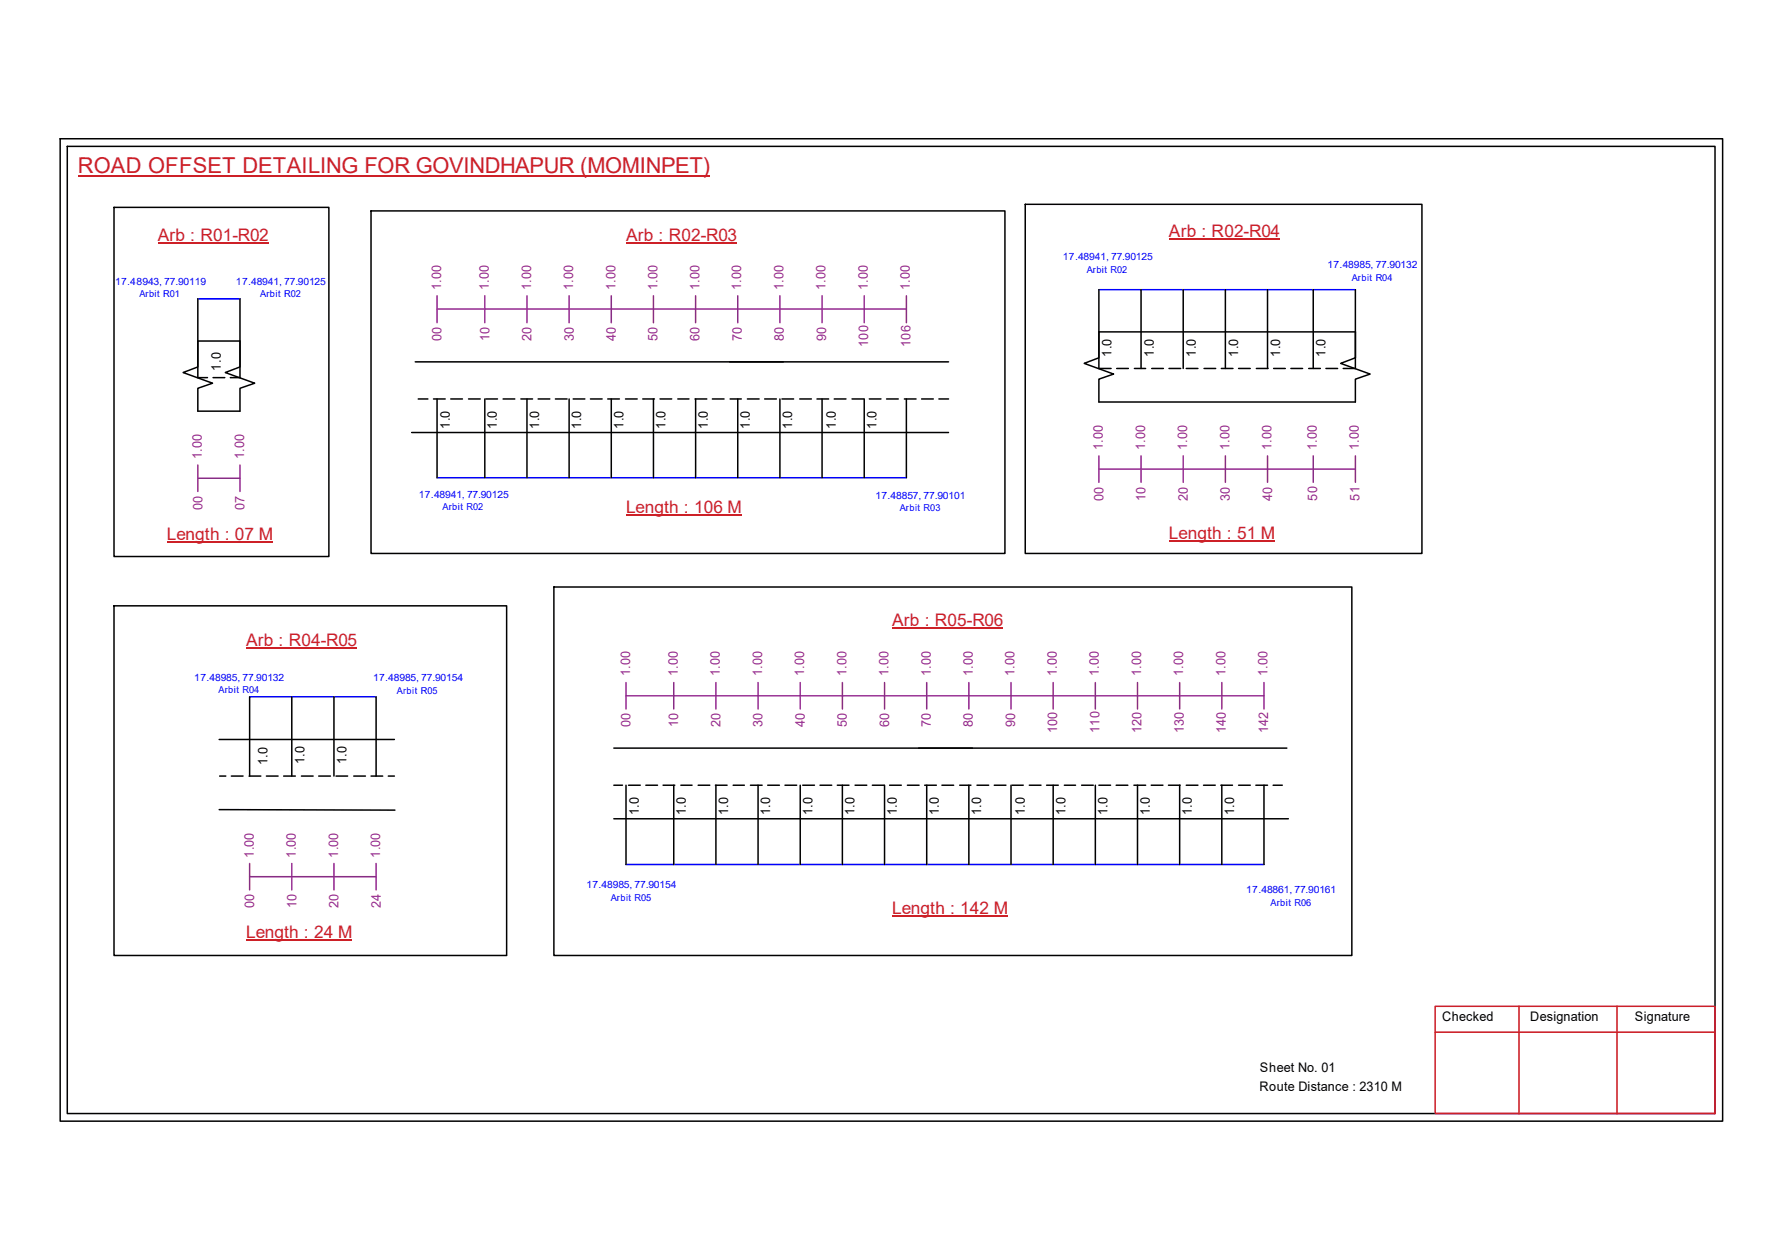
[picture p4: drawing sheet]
<svg xmlns="http://www.w3.org/2000/svg" width="297mm" height="210mm" viewBox="0 0 297 210" stroke-linecap="round" stroke-linejoin="round" font-family="sans-serif">
<g fill="none" stroke="#000" stroke-width=".25">
<path d="M10 23.1h277.1v163.7h-277.1zM11.2 24.4h274.7v161.1h-274.7zM19 34.5h35.8v58.2h-35.8zM61.8 35.1h105.7v57.1h-105.7zM170.9 34h66.1v58.2h-66.1zM33 56.8h7v4.3l-2.5 1 5 1.7-2.5 .9v3.8h-7v-3.8l2.4-.9-4.9-1.7 2.5-1zM33 49.8v13.1h1.6M40 49.8v13.1h-1.6M183.2 55.3h42.7v4.3l-2.4 .9 4.9 1.8-2.5 .9v3.8h-42.7v-3.8l2.4-.9-4.9-1.8 2.5-.9zM183.2 48.3v13.1h2M190.2 48.3v13.1M197.2 48.3v13.1"/>
<path d="M204.3 48.3v13.1M211.3 48.3v13.1M218.9 48.3v13.1M225.9 48.3v13.1h-2M35.5 62.9h2M68.6 72.1h89.5M69.2 60.3h88.9M69.7 66.5h1.6M72.3 66.5h1.9M72.9 66.5v13.1M75.1 66.5h2M78.1 66.5h1.9"/>
<path d="M80.8 66.5v13.1M81 66.5h1.9M83.9 66.5h1.9M86.8 66.5h2M87.8 66.5v13.1M89.7 66.5h1.9M92.6 66.5h1.9M94.9 66.5v13.1M95.5 66.5h2M98.4 66.5h2M101.3 66.5h1.9M101.9 66.5v13.1"/>
<path d="M104.3 66.5h1.9M107.1 66.5h2M108.9 66.5v13.1M110 66.5h2M113 66.5h1.8M115.9 66.5h1.9M115.9 66.5v13.1M118.7 66.5h2M121.7 66.5h1.9M123 66.5v13.1M124.6 66.5h1.9M127.5 66.5h1.9"/>
<path d="M130 66.5v13.1M130.3 66.5h2M133.3 66.5h2M136.2 66.5h1.9M137 66.5v13.1M139.1 66.5h1.9M142 66.5h2M144.1 66.5v13.1M144.9 66.5h2M147.8 66.5h1.9M150.7 66.5h2M151.1 66.5v13.1"/>
<path d="M153.6 66.5h2M156.5 66.5h1.6M186.1 61.4h2M189.1 61.4h1.9M192 61.4h1.9M194.9 61.4h1.9M197.7 61.4h2M200.7 61.4h1.9M203.6 61.4h1.9M206.5 61.4h1.9M209.4 61.4h2M212.3 61.4h1.9"/>
<path d="M215.2 61.4h1.9M218.1 61.4h2M221 61.4h2M92.3 97.8h133v61.4h-133zM19 100.9h65.5v58.3h-65.5zM41.6 116.1v13.2M48.6 116.1v13.2M55.7 116.1v13.2M62.7 116.1v13.2M36.5 123.2h29.2M36.5 134.9l29.3 .1M36.6 129.3h1"/>
<path d="M38.6 129.3h1.9M41.5 129.3h2M44.4 129.3h2M47.3 129.3h1.9M50.2 129.3h2M53.1 129.3h2M56 129.3h2M59 129.3h1.9M61.8 129.3h2M64.7 129.3h1M102.3 124.6h112.2M102.3 136.4h112.5"/>
<path d="M102.3 130.8h1.5M104.3 130.8v13.2M104.8 130.8h1.9M107.7 130.8h1.9M110.5 130.8h2M112.3 130.8v13.2M113.5 130.8h1.9M116.4 130.8h1.9M119.2 130.8h2M119.3 130.8v13.2M122.2 130.8h1.9M125.1 130.8h1.9"/>
<path d="M126.4 130.8v13.2M128 130.8h1.9M130.8 130.8h2M133.4 130.8v13.2M133.8 130.8h2M136.7 130.8h1.9M139.6 130.8h1.9M140.4 130.8v13.2M142.5 130.8h2M145.4 130.8h2M147.4 130.8v13.2M148.3 130.8h1.9"/>
<path d="M151.3 130.8h1.9M154.1 130.8h2M154.5 130.8v13.2M157 130.8h2M160 130.8h1.8M161.5 130.8v13.2M162.9 130.8h1.9M165.7 130.8h2M168.5 130.8v13.2M168.7 130.8h1.9M171.6 130.8h1.9M174.5 130.8h1.9"/>
<path d="M175.6 130.8v13.2M177.4 130.8h1.9M180.3 130.8h1.9M182.6 130.8v13.2M183.2 130.8h1.9M186.1 130.8h1.9M189 130.8h2M189.6 130.8v13.2M191.9 130.8h1.9M194.8 130.8h1.9M196.6 130.8v13.2M197.7 130.8h2"/>
<path d="M200.6 130.8h2M203.5 130.8h1.9M203.7 130.8v13.2M206.5 130.8h1.9M209.3 130.8h2M210.7 130.8v13.2M212.2 130.8h1.5"/>
</g>
<path d="M239.2 167.6h46.7v17.9h-46.7zM239.2 172h46.7M253.2 167.6v17.9M269.5 167.6v17.9" fill="none" stroke="#cc1f26" stroke-width=".25"/>
<path d="M13 29.3h105.3" fill="none" stroke="#cd2027" stroke-width=".25"/>
<path d="M33 49.8h7M183.2 48.3h42.7M72.9 79.6h78.2M41.6 116.1h21.1M104.3 144h106.4" fill="none" stroke="#00f" stroke-width=".25"/>
<g fill="none" stroke="#93278f" stroke-width=".25">
<path d="M72.9 51.5h78.2M72.9 49.3v4.5M80.8 49.3v4.5M87.8 49.3v4.5M94.9 49.3v4.5M101.9 49.3v4.5M108.9 49.3v4.5M115.9 49.3v4.5M123 49.3v4.5M130 49.3v4.5M137 49.3v4.5M144.1 49.3v4.5"/>
<path d="M151.1 49.3v4.5M33 79.7h7M33 77.5v4.4M40 77.5v4.4M183.2 78.1h42.7M183.2 75.9v4.4M190.2 75.9v4.4M197.2 75.9v4.4M204.3 75.9v4.4M211.3 75.9v4.4M218.9 75.9v4.4M225.9 75.9v4.4"/>
<path d="M104.3 115.9h106.4M104.3 113.7v4.4M112.3 113.7v4.4M119.3 113.7v4.4M126.4 113.7v4.4M133.4 113.7v4.4M140.4 113.7v4.4M147.4 113.7v4.4M154.5 113.7v4.4M161.5 113.7v4.4M168.5 113.7v4.4M175.6 113.7v4.4"/>
<path d="M182.6 113.7v4.4M189.6 113.7v4.4M196.6 113.7v4.4M203.7 113.7v4.4M210.7 113.7v4.4M41.6 146h21.1M41.6 143.8v4.5M48.6 143.8v4.5M55.7 143.8v4.5M62.7 143.8v4.5"/>
</g>
<path d="M194.9 39.8h18.4M26.3 40.5h18.4M104.3 40.6h18.5M27.8 90.3h17.6M104.3 85.8h19.3M194.9 90.1h17.6M41 107.9h18.5M148.7 104.6h18.5M41 156.5h17.6M148.7 152.6h19.2" fill="none" stroke="#cd2027" stroke-width=".17"/>
<text font-size="3.6" fill="#cd2027" x="13" y="28.9">ROAD OFFSET DETAILING FOR GOVINDHAPUR (MOMINPET)</text>
<g font-size="2.9" fill="#cd2027">
<text x="26.3" y="40.1">Arb : R01-R02</text>
<text x="104.3" y="40.2">Arb : R02-R03</text>
<text x="194.9" y="39.5">Arb : R02-R04</text>
<text x="104.3" y="85.4">Length : 106 M</text>
<text x="194.9" y="89.7">Length : 51 M</text>
<text x="27.8" y="90">Length : 07 M</text>
<text x="41" y="107.6">Arb : R04-R05</text>
<text x="148.7" y="104.2">Arb : R05-R06</text>
<text x="148.7" y="152.2">Length : 142 M</text>
<text x="41" y="156.2">Length : 24 M</text>
</g>
<g font-size="2.2" fill="#93278f">
<text x="73.5" y="48.3" transform="rotate(-90 73.5 48.3)">1.00</text>
<text x="81.5" y="48.3" transform="rotate(-90 81.5 48.3)">1.00</text>
<text x="88.5" y="48.3" transform="rotate(-90 88.5 48.3)">1.00</text>
<text x="95.5" y="48.3" transform="rotate(-90 95.5 48.3)">1.00</text>
<text x="102.6" y="48.3" transform="rotate(-90 102.6 48.3)">1.00</text>
<text x="109.6" y="48.3" transform="rotate(-90 109.6 48.3)">1.00</text>
<text x="116.6" y="48.3" transform="rotate(-90 116.6 48.3)">1.00</text>
<text x="123.6" y="48.3" transform="rotate(-90 123.6 48.3)">1.00</text>
<text x="130.6" y="48.3" transform="rotate(-90 130.6 48.3)">1.00</text>
<text x="137.6" y="48.3" transform="rotate(-90 137.6 48.3)">1.00</text>
<text x="144.6" y="48.3" transform="rotate(-90 144.6 48.3)">1.00</text>
<text x="151.7" y="48.3" transform="rotate(-90 151.7 48.3)">1.00</text>
<text x="73.6" y="56.8" transform="rotate(-90 73.6 56.8)">00</text>
<text x="81.6" y="56.8" transform="rotate(-90 81.6 56.8)">10</text>
<text x="88.6" y="56.8" transform="rotate(-90 88.6 56.8)">20</text>
<text x="95.6" y="56.8" transform="rotate(-90 95.6 56.8)">30</text>
<text x="102.7" y="56.8" transform="rotate(-90 102.7 56.8)">40</text>
<text x="109.6" y="56.8" transform="rotate(-90 109.6 56.8)">50</text>
<text x="116.6" y="56.8" transform="rotate(-90 116.6 56.8)">60</text>
<text x="123.7" y="56.8" transform="rotate(-90 123.7 56.8)">70</text>
<text x="130.7" y="56.8" transform="rotate(-90 130.7 56.8)">80</text>
<text x="137.7" y="56.8" transform="rotate(-90 137.7 56.8)">90</text>
<text x="144.7" y="57.8" transform="rotate(-90 144.7 57.8)">100</text>
<text x="151.8" y="57.8" transform="rotate(-90 151.8 57.8)">106</text>
<text x="33.7" y="76.5" transform="rotate(-90 33.7 76.5)">1.00</text>
<text x="40.7" y="76.5" transform="rotate(-90 40.7 76.5)">1.00</text>
<text x="183.9" y="75" transform="rotate(-90 183.9 75)">1.00</text>
<text x="190.9" y="75" transform="rotate(-90 190.9 75)">1.00</text>
<text x="197.9" y="75" transform="rotate(-90 197.9 75)">1.00</text>
<text x="204.9" y="75" transform="rotate(-90 204.9 75)">1.00</text>
<text x="212" y="75" transform="rotate(-90 212 75)">1.00</text>
<text x="219.5" y="75" transform="rotate(-90 219.5 75)">1.00</text>
<text x="226.5" y="75" transform="rotate(-90 226.5 75)">1.00</text>
<text x="183.9" y="83.5" transform="rotate(-90 183.9 83.5)">00</text>
<text x="191" y="83.5" transform="rotate(-90 191 83.5)">10</text>
<text x="198" y="83.5" transform="rotate(-90 198 83.5)">20</text>
<text x="205" y="83.5" transform="rotate(-90 205 83.5)">30</text>
<text x="212" y="83.5" transform="rotate(-90 212 83.5)">40</text>
<text x="219.6" y="83.4" transform="rotate(-90 219.6 83.4)">50</text>
<text x="226.6" y="83.4" transform="rotate(-90 226.6 83.4)">51</text>
<text x="33.7" y="84.9" transform="rotate(-90 33.7 84.9)">00</text>
<text x="40.8" y="84.9" transform="rotate(-90 40.8 84.9)">07</text>
<text x="105" y="112.7" transform="rotate(-90 105 112.7)">1.00</text>
<text x="113" y="112.7" transform="rotate(-90 113 112.7)">1.00</text>
<text x="120" y="112.7" transform="rotate(-90 120 112.7)">1.00</text>
<text x="127" y="112.7" transform="rotate(-90 127 112.7)">1.00</text>
<text x="134.1" y="112.7" transform="rotate(-90 134.1 112.7)">1.00</text>
<text x="141.1" y="112.7" transform="rotate(-90 141.1 112.7)">1.00</text>
<text x="148.1" y="112.7" transform="rotate(-90 148.1 112.7)">1.00</text>
<text x="155.1" y="112.7" transform="rotate(-90 155.1 112.7)">1.00</text>
<text x="162.2" y="112.7" transform="rotate(-90 162.2 112.7)">1.00</text>
<text x="169.1" y="112.7" transform="rotate(-90 169.1 112.7)">1.00</text>
<text x="176.1" y="112.7" transform="rotate(-90 176.1 112.7)">1.00</text>
<text x="183.2" y="112.7" transform="rotate(-90 183.2 112.7)">1.00</text>
<text x="190.2" y="112.7" transform="rotate(-90 190.2 112.7)">1.00</text>
<text x="197.2" y="112.7" transform="rotate(-90 197.2 112.7)">1.00</text>
<text x="204.3" y="112.7" transform="rotate(-90 204.3 112.7)">1.00</text>
<text x="211.3" y="112.7" transform="rotate(-90 211.3 112.7)">1.00</text>
<text x="105.1" y="121.2" transform="rotate(-90 105.1 121.2)">00</text>
<text x="113.1" y="121.2" transform="rotate(-90 113.1 121.2)">10</text>
<text x="120.1" y="121.2" transform="rotate(-90 120.1 121.2)">20</text>
<text x="127.1" y="121.2" transform="rotate(-90 127.1 121.2)">30</text>
<text x="134.2" y="121.2" transform="rotate(-90 134.2 121.2)">40</text>
<text x="141.2" y="121.2" transform="rotate(-90 141.2 121.2)">50</text>
<text x="148.2" y="121.2" transform="rotate(-90 148.2 121.2)">60</text>
<text x="155.1" y="121.2" transform="rotate(-90 155.1 121.2)">70</text>
<text x="162.2" y="121.2" transform="rotate(-90 162.2 121.2)">80</text>
<text x="169.2" y="121.2" transform="rotate(-90 169.2 121.2)">90</text>
<text x="176.2" y="122.2" transform="rotate(-90 176.2 122.2)">100</text>
<text x="183.3" y="122.2" transform="rotate(-90 183.3 122.2)">110</text>
<text x="190.3" y="122.2" transform="rotate(-90 190.3 122.2)">120</text>
<text x="197.3" y="122.2" transform="rotate(-90 197.3 122.2)">130</text>
<text x="204.3" y="122.2" transform="rotate(-90 204.3 122.2)">140</text>
<text x="211.4" y="122.2" transform="rotate(-90 211.4 122.2)">142</text>
<text x="42.3" y="142.9" transform="rotate(-90 42.3 142.9)">1.00</text>
<text x="49.3" y="142.9" transform="rotate(-90 49.3 142.9)">1.00</text>
<text x="56.3" y="142.9" transform="rotate(-90 56.3 142.9)">1.00</text>
<text x="63.4" y="142.9" transform="rotate(-90 63.4 142.9)">1.00</text>
<text x="42.4" y="151.3" transform="rotate(-90 42.4 151.3)">00</text>
<text x="49.4" y="151.3" transform="rotate(-90 49.4 151.3)">10</text>
<text x="56.4" y="151.3" transform="rotate(-90 56.4 151.3)">20</text>
<text x="63.5" y="151.3" transform="rotate(-90 63.5 151.3)">24</text>
</g>
<g font-size="2.2">
<text x="185.3" y="59.4" transform="rotate(-90 185.3 59.4)">1.0</text>
<text x="192.3" y="59.4" transform="rotate(-90 192.3 59.4)">1.0</text>
<text x="199.3" y="59.4" transform="rotate(-90 199.3 59.4)">1.0</text>
<text x="206.4" y="59.4" transform="rotate(-90 206.4 59.4)">1.0</text>
<text x="213.4" y="59.4" transform="rotate(-90 213.4 59.4)">1.0</text>
<text x="220.9" y="59.4" transform="rotate(-90 220.9 59.4)">1.0</text>
<text x="36.8" y="61.7" transform="rotate(-90 36.8 61.7)">1.0</text>
<text x="75" y="71.5" transform="rotate(-90 75 71.5)">1.0</text>
<text x="82.8" y="71.5" transform="rotate(-90 82.8 71.5)">1.0</text>
<text x="89.9" y="71.5" transform="rotate(-90 89.9 71.5)">1.0</text>
<text x="96.9" y="71.5" transform="rotate(-90 96.9 71.5)">1.0</text>
<text x="103.9" y="71.5" transform="rotate(-90 103.9 71.5)">1.0</text>
<text x="111" y="71.5" transform="rotate(-90 111 71.5)">1.0</text>
<text x="118" y="71.5" transform="rotate(-90 118 71.5)">1.0</text>
<text x="125" y="71.5" transform="rotate(-90 125 71.5)">1.0</text>
<text x="132" y="71.5" transform="rotate(-90 132 71.5)">1.0</text>
<text x="139.3" y="71.5" transform="rotate(-90 139.3 71.5)">1.0</text>
<text x="146.1" y="71.5" transform="rotate(-90 146.1 71.5)">1.0</text>
<text x="44.6" y="127.5" transform="rotate(-90 44.6 127.5)">1.0</text>
<text x="50.8" y="127.3" transform="rotate(-90 50.8 127.3)">1.0</text>
<text x="57.8" y="127.3" transform="rotate(-90 57.8 127.3)">1.0</text>
<text x="106.5" y="135.8" transform="rotate(-90 106.5 135.8)">1.0</text>
<text x="114.3" y="135.8" transform="rotate(-90 114.3 135.8)">1.0</text>
<text x="121.4" y="135.8" transform="rotate(-90 121.4 135.8)">1.0</text>
<text x="128.4" y="135.8" transform="rotate(-90 128.4 135.8)">1.0</text>
<text x="135.4" y="135.8" transform="rotate(-90 135.4 135.8)">1.0</text>
<text x="142.4" y="135.8" transform="rotate(-90 142.4 135.8)">1.0</text>
<text x="149.5" y="135.8" transform="rotate(-90 149.5 135.8)">1.0</text>
<text x="156.5" y="135.8" transform="rotate(-90 156.5 135.8)">1.0</text>
<text x="163.5" y="135.8" transform="rotate(-90 163.5 135.8)">1.0</text>
<text x="170.8" y="135.8" transform="rotate(-90 170.8 135.8)">1.0</text>
<text x="177.6" y="135.8" transform="rotate(-90 177.6 135.8)">1.0</text>
<text x="184.6" y="135.8" transform="rotate(-90 184.6 135.8)">1.0</text>
<text x="191.6" y="135.8" transform="rotate(-90 191.6 135.8)">1.0</text>
<text x="198.7" y="135.8" transform="rotate(-90 198.7 135.8)">1.0</text>
<text x="205.7" y="135.8" transform="rotate(-90 205.7 135.8)">1.0</text>
<text x="240.4" y="170.1">Checked</text>
<text x="255.1" y="170.1">Designation</text>
<text x="272.5" y="170.1">Signature</text>
<text x="210" y="178.6">Sheet No. 01</text>
<text x="209.9" y="181.7">Route Distance : 2310 M</text>
</g>
<g font-size="1.7" fill="#00f">
<text x="19.2" y="47.4">17.48943, 77.90119</text>
<text x="39.3" y="47.4">17.48941, 77.90125</text>
<text x="177.2" y="43.3">17.48941, 77.90125</text>
<text x="221.3" y="44.6">17.48985, 77.90132</text>
<text x="69.8" y="82.9">17.48941, 77.90125</text>
<text x="145.9" y="83.1">17.48857, 77.90101</text>
<text x="32.4" y="113.4">17.48985, 77.90132</text>
<text x="62.2" y="113.5">17.48985, 77.90154</text>
<text x="97.7" y="147.9">17.48985, 77.90154</text>
<text x="207.7" y="148.8">17.48861, 77.90161</text>
</g>
<g font-size="1.6" fill="#00f">
<text x="181.1" y="45.6">Arbit R02</text>
<text x="225.3" y="46.7">Arbit R04</text>
<text x="23.2" y="49.5">Arbit R01</text>
<text x="43.4" y="49.5">Arbit R02</text>
<text x="73.8" y="85">Arbit R02</text>
<text x="150" y="85.2">Arbit R03</text>
<text x="36.4" y="115.5">Arbit R04</text>
<text x="66.2" y="115.6">Arbit R05</text>
<text x="101.8" y="150">Arbit R05</text>
<text x="211.8" y="150.9">Arbit R06</text>
</g>
</svg>
